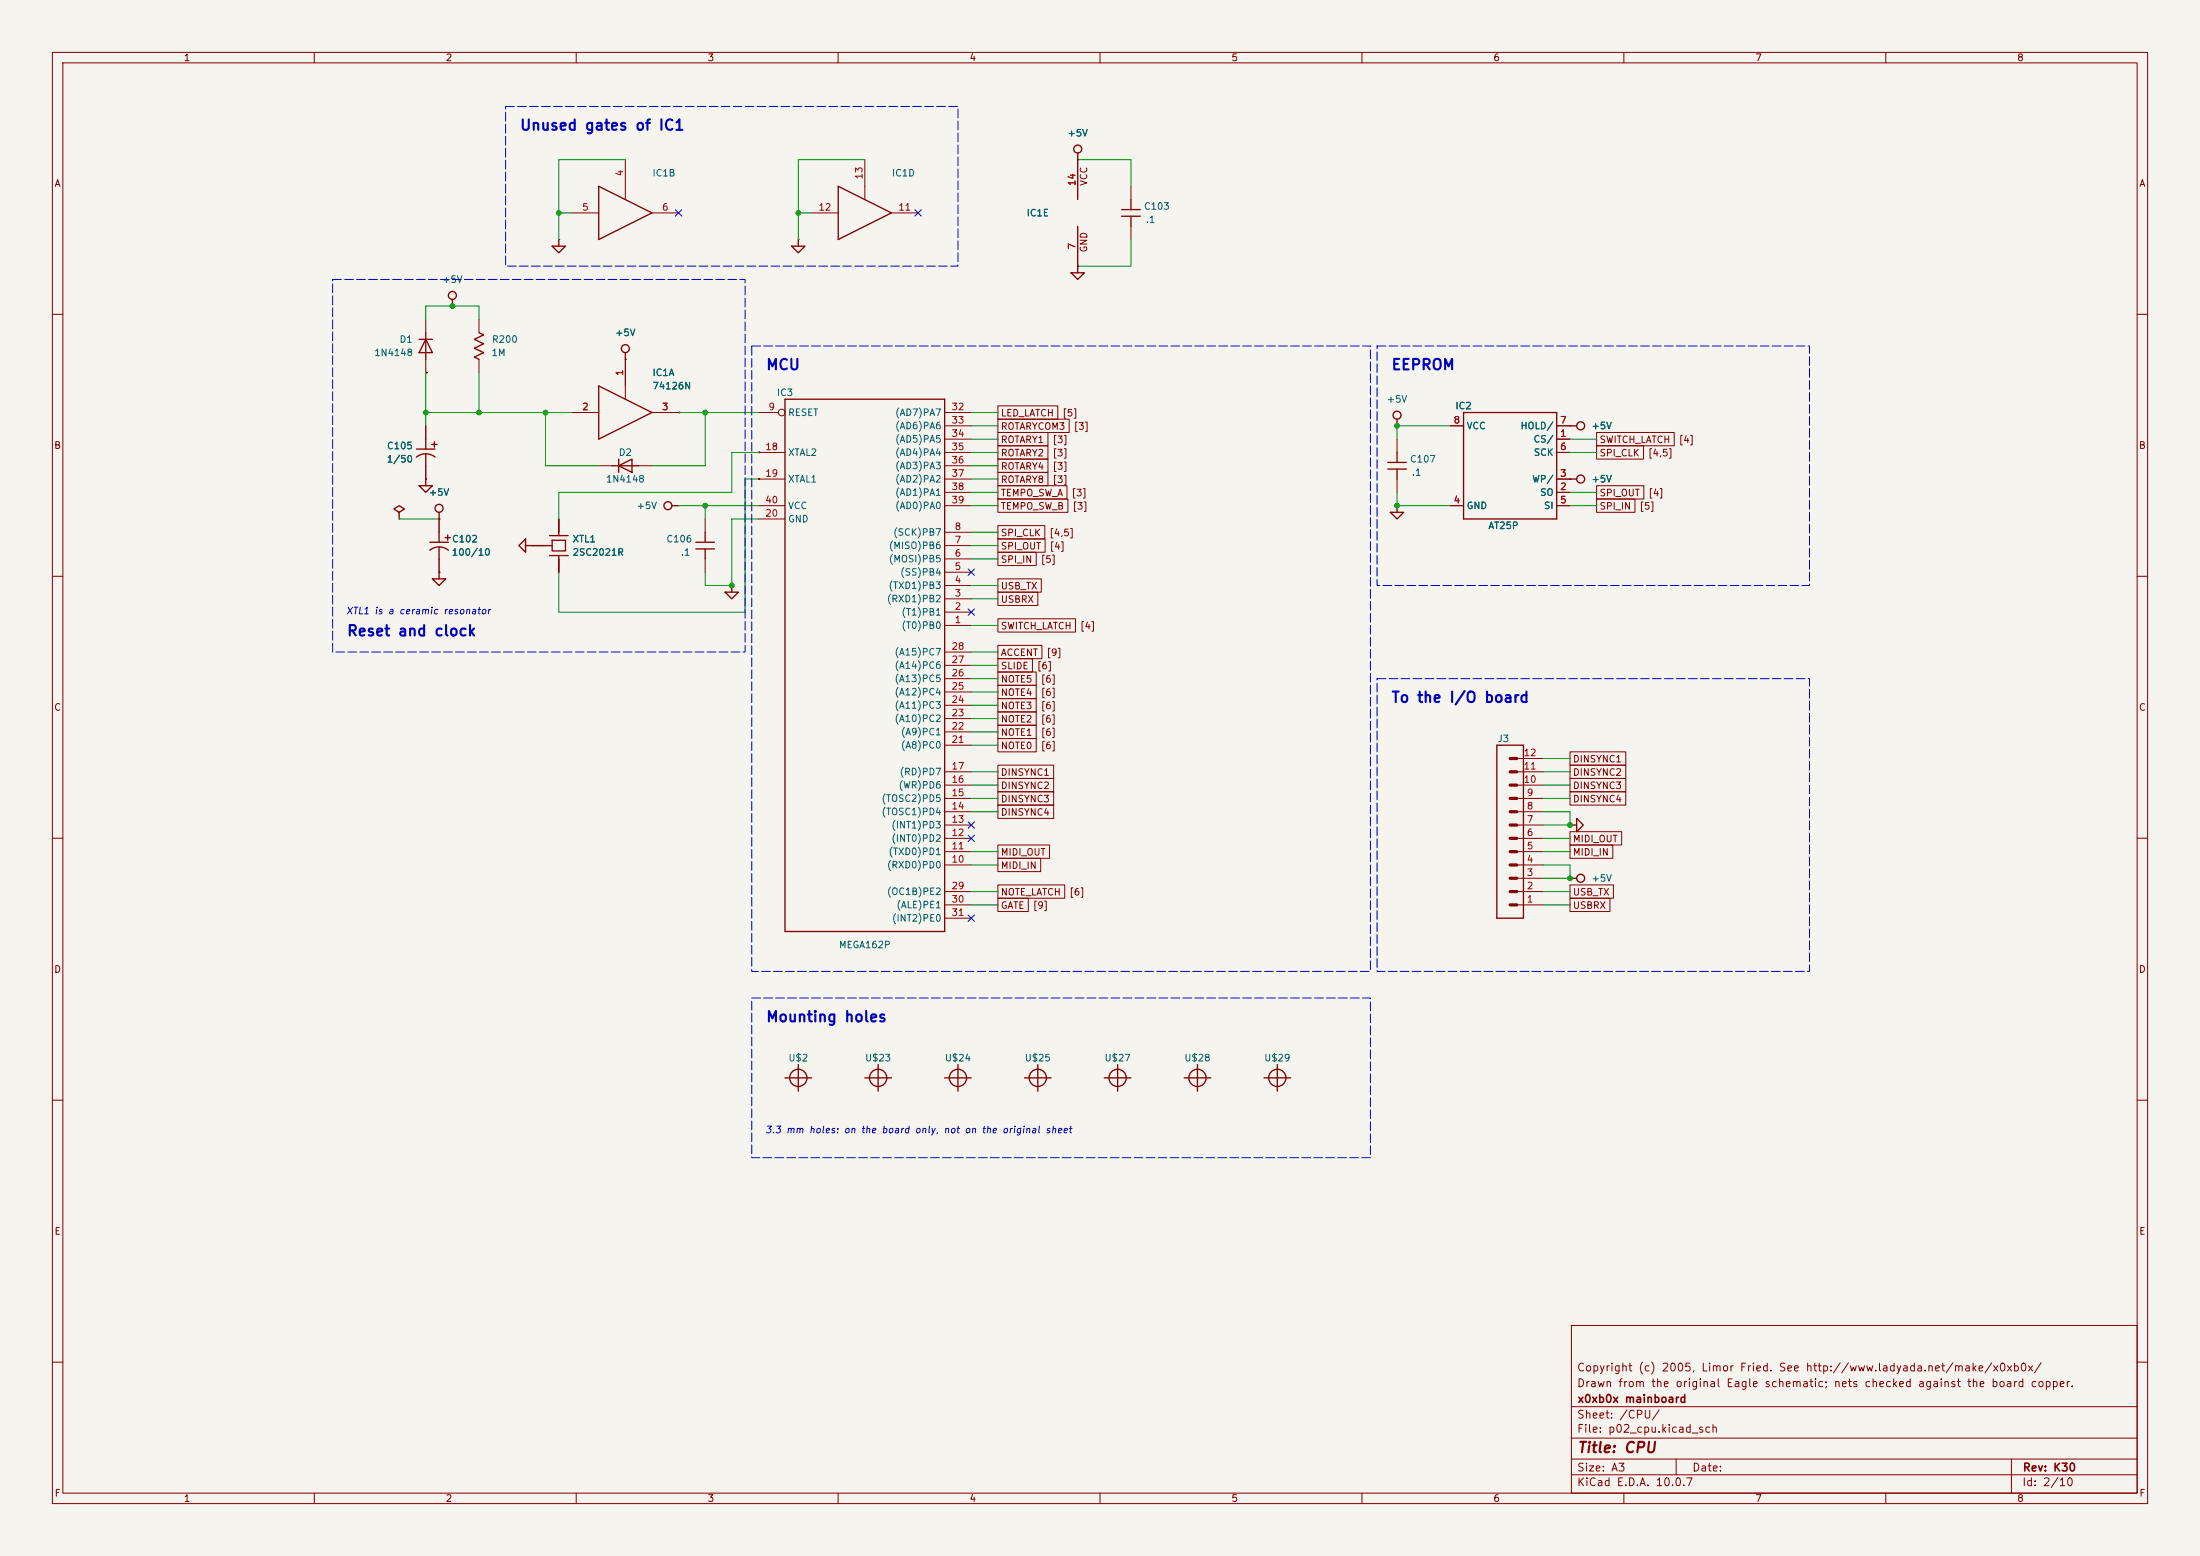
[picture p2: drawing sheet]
<svg xmlns="http://www.w3.org/2000/svg" width="420mm" height="297mm" viewBox="0 0 420 297" stroke-linecap="round" stroke-linejoin="round" font-family="sans-serif">
<path d="M0 0h420v297h-420z" fill="#f5f4ef" stroke="#f5f4ef" stroke-width=".19"/>
<g fill="none" stroke="#840000" stroke-width=".19">
<path d="M10 10h400v277h-400zM12 12h396v273h-396zM60 10v2M110 10v2M160 10v2M210 10v2M260 10v2M310 10v2M360 10v2M119.4 30.5v7.6M165.1 30.5v7.6M205.7 30.5h.1"/>
<path d="M205.7 30.5v7.6M215.9 35.6v2.5M86.4 58.4h.1M106.7 45.7h.1M109.2 40.6h5.1M124.5 40.6h5M152.4 45.7h.1M154.9 40.6h5.1M170.2 40.6h5.1M205.7 50.8h.1M205.7 43.2v7.6M215.9 43.2v2.5"/>
<path d="M10 60h2M81.3 71.1l.2 .1zM81.3 61v2.5M81.3 68.6v2.5M91.4 61v2.5M91.4 68.6v2.5M109.2 78.7h5.1M119.4 68.6h.1M119.4 68.6v7.6M124.5 78.7h5M129.5 78.7l.3 .1zM144.8 78.7h3.8"/>
<path d="M180.3 78.7h5.1M190.5 77.5h11.4v2.5h-11.4zM408 60h2M76.2 99.1h.1M81.3 91.4h.1M81.3 81.3v2.5M81.3 88.9v2.5M83.8 99.1h.1M83.8 99.1v2.5M106.7 99.1v2.5M114.3 88.9h2.5M121.9 88.9h2.6"/>
<path d="M129.5 96.5h.1M134.6 99.1v2.5M144.8 91.4l.2 .1zM144.8 86.3l.3 .1zM144.8 91.4h5.1M144.8 96.5h5.1M144.8 86.4h5.1M144.8 99.1h5.1M180.3 83.8h5.1M180.3 94h5.1M180.3 91.4h5.1M180.3 96.5h5.1"/>
<path d="M180.3 86.4h5.1M180.3 81.3h5.1M180.3 88.9h5.1M190.5 80h13.6v2.6h-13.6zM190.5 82.5h9.6v2.6h-9.6zM190.5 85.1h9.6v2.5h-9.6zM190.5 90.2h9.6v2.5h-9.6zM190.5 92.7h13.2v2.6h-13.2zM190.5 95.2h13.4v2.6h-13.4zM190.5 87.6h9.6v2.6h-9.6zM266.7 96.5h.1M266.7 81.3h.1"/>
<path d="M266.7 83.8v2.6M266.7 91.4v2.6M276.9 96.5h2.5M276.9 81.3h2.5M297.2 83.8h2.5M297.2 94h2.5M297.2 91.4h2.5M297.2 96.5h2.5M297.2 86.4h2.5M297.2 81.3h2.5M299.7 81.3h.1M299.7 91.4h.1"/>
<path d="M304.8 85.1h9v2.5h-9zM304.8 92.7h9v2.6h-9zM304.8 82.5h14.8v2.6h-14.8zM304.8 95.2h7.3v2.6h-7.3zM10 110h2M83.8 109.2h.1M83.8 106.7v2.5M101.6 104.1h.1M101.6 104.1h2.5M106.7 106.7v2.5M134.6 106.7v2.5M139.7 111.8h.1"/>
<path d="M180.3 119.4h5.1M180.3 116.8h5.1M180.3 114.3h5.1M180.3 111.8h5.1M180.3 109.2h5.1M180.3 106.7h5.1M180.3 104.1h5.1M180.3 101.6h5.1M190.5 100.3h9v2.6h-9zM190.5 110.5h8.3v2.5h-8.3zM190.5 113h7.6v2.6h-7.6zM190.5 118.1h14.8v2.6h-14.8z"/>
<path d="M190.5 102.9h9v2.5h-9zM190.5 105.4h7.3v2.6h-7.3zM408 110h2M180.3 139.7h5.1M180.3 137.2h5.1M180.3 134.6h5.1M180.3 132.1h5.1M180.3 129.5h5.1M180.3 127h5.1M180.3 124.5h5.1M190.5 130.8h7.3v2.6h-7.3zM190.5 128.3h7.3v2.5h-7.3z"/>
<path d="M190.5 138.4h7.3v2.6h-7.3zM190.5 135.9h7.3v2.5h-7.3zM190.5 123.2h8.4v2.5h-8.4zM190.5 125.7h6.6v2.6h-6.6zM190.5 133.3h7.3v2.6h-7.3zM10 160h2M180.3 157.5h5.1M180.3 154.9h5.1M180.3 152.4h5.1M180.3 149.9h5.1M180.3 147.3h5.1M180.3 142.2h5.1"/>
<path d="M190.5 148.6h10.6v2.5h-10.6zM190.5 153.7h10.6v2.5h-10.6zM190.5 146h10.6v2.6h-10.6zM190.5 141h7.3v2.5h-7.3zM190.5 151.1h10.6v2.6h-10.6zM289.6 157.5h5M289.6 154.9h5M289.6 152.4h5M289.6 149.9h5M289.6 147.3h5M289.6 144.8h5M299.7 157.5h.1"/>
<path d="M299.7 143.5h10.7v2.6h-10.7zM299.7 148.6h10.7v2.5h-10.7zM299.7 146h10.7v2.6h-10.7zM299.7 158.7h9.9v2.6h-9.9zM299.7 151.1h10.7v2.6h-10.7zM408 160h2M180.3 165.1h5.1M180.3 162.6h5.1M180.3 160h5.1M180.3 170.2h5.1M180.3 172.7h5.1M180.3 175.3h5.1"/>
<path d="M190.5 163.8h8.2v2.6h-8.2zM190.5 161.3h9.9v2.5h-9.9zM190.5 168.9h12.8v2.6h-12.8zM190.5 171.4h5.8v2.6h-5.8zM289.6 165.1h5M289.6 162.6h5M289.6 160h5M289.6 170.2h5M289.6 172.7h5M289.6 167.6h5M299.7 167.6h.1M299.7 171.4h7.6v2.6h-7.6z"/>
<path d="M299.7 168.9h8.3v2.6h-8.3zM299.7 161.3h8.2v2.5h-8.2zM10 210h2M408 210h2M300 253h108v32h-108zM10 260h2M300 278.5h108M300 274.5h108M300 268.5h108M320 278.5v3M384 278.5v6.5M408 260h2"/>
<path d="M60 285v2M110 285v2M160 285v2M210 285v2M260 285v2M300 281.5h108M310 285v2M360 285v2"/>
<circle cx="149.2" cy="78.7" r=".63"/>
</g>
<g fill="none" stroke="#840000" stroke-width=".25">
<path d="M114.3 35.6l10.2 5-10.2 5.1zM160 35.6l10.2 5-10.2 5.1zM205.7 29.2v1.3M215.9 38.1v1.9M86.4 57.2v1.2M105.4 47h2.5l-1.2 1.3zM106.7 45.7v1.3M151.1 47h2.6l-1.3 1.3zM152.4 45.7v1.3M204.5 52.1h2.5l-1.3 1.2zM205.7 50.8v1.3M214.1 40h3.6"/>
<path d="M214.1 41.3h3.6M215.9 41.3v1.9M80 64.8h2.5M81.3 64.8l1.2 2.5h-2.5zM81.3 63.5v5.1M91.4 63.5l.9 .4-1.7 .9 1.7 .8-1.7 .9 1.7 .8-1.7 .9 .8 .4M114.3 73.7l10.2 5-10.2 5.1zM119.4 67.3v1.3M149.9 76.2h30.4v101.6h-30.4zM279.4 78.7h17.8v20.4h-17.8zM76.2 97.8l1-.6-1-.7-1 .7 1 .6v1.3M79.5 87.2a2.81 2.81 0 0 1 3.6 0"/>
<path d="M79.5 85.7h3.6M80 92.7h2.5l-1.2 1.3zM81.3 83.8v1.9M81.3 86.6v2.3M81.3 91.4v1.3M82.4 84.8h1M82.9 84.3v1M83.8 97.8v1.3M106.7 99.1v3.1M116.8 88.9h5.1M118.1 88.9l2.5-1.3v2.6zM118.1 87.6v2.6"/>
<path d="M128.3 96.5h1.2M264.9 89.5h3.6M264.9 88.3h3.6M265.4 97.8h2.6l-1.3 1.3zM266.7 80v1.3M266.7 86.4v1.9M266.7 89.5v1.9M266.7 96.5v1.3M299.7 81.3h1.3M299.7 91.4h1.3M82 105a2.81 2.81 0 0 1 3.6 0M82 103.5h3.6"/>
<path d="M82.5 110.5h2.6l-1.3 1.3zM83.8 101.6v1.9M83.8 104.4v2.3M83.8 109.2v1.3M85 102.6h1M85.5 102.1v1M100.3 102.9v2.5l-1.2-1.3zM100.3 104.1h5.1M104.9 102.2h3.6M104.9 106h3.6M105.4 103.1h2.5v2.1h-2.5zM106.7 106v3.2"/>
<path d="M132.8 104.8h3.6M132.8 103.5h3.6M134.6 101.6v1.9M134.6 104.8v1.9M138.4 113h2.6l-1.3 1.3zM139.7 111.8v1.2M285.7 142.2h5.1v33.1h-5.1zM299.7 157.5h1.3M301 156.2l1.3 1.3-1.3 1.3zM299.7 167.6h1.3M149.9 205.7h5M152.4 203.2v5.1"/>
<path d="M165.1 205.7h5.1M167.6 203.2v5.1M180.3 205.7h5.1M182.9 203.2v5.1M195.6 205.7h5.1M198.1 203.2v5.1M210.8 205.7h5.1M213.4 203.2v5.1M226.1 205.7h5M228.6 203.2v5.1M241.3 205.7h5.1M243.8 203.2v5.1"/>
<circle cx="205.7" cy="28.4" r=".76"/>
<circle cx="86.4" cy="56.4" r=".76"/>
<circle cx="119.4" cy="66.5" r=".76"/>
<circle cx="266.7" cy="79.2" r=".76"/>
<circle cx="83.8" cy="97" r=".76"/>
<circle cx="127.5" cy="96.5" r=".76"/>
<circle cx="301.8" cy="81.3" r=".76"/>
<circle cx="301.8" cy="91.4" r=".76"/>
<circle cx="301.8" cy="167.6" r=".76"/>
<circle cx="152.4" cy="205.7" r="1.65"/>
<circle cx="167.6" cy="205.7" r="1.65"/>
<circle cx="182.9" cy="205.7" r="1.65"/>
<circle cx="198.1" cy="205.7" r="1.65"/>
<circle cx="213.4" cy="205.7" r="1.65"/>
<circle cx="228.6" cy="205.7" r="1.65"/>
<circle cx="243.8" cy="205.7" r="1.65"/>
</g>
<path d="M288.3 144.8h1.3M288.3 147.3h1.3M288.3 149.9h1.3M288.3 152.4h1.3M288.3 154.9h1.3M288.3 157.5h1.3M288.3 160h1.3M288.3 162.6h1.3M288.3 165.1h1.3M288.3 167.6h1.3M288.3 170.2h1.3M288.3 172.7h1.3" fill="none" stroke="#840000" stroke-width=".61"/>
<g fill="none" stroke="#009600" stroke-width=".19">
<path d="M119.4 30.5h-12.7v15.2M165.1 30.5h-12.7v15.2M205.7 30.5h10.2v5.1M106.7 40.6h2.5M152.4 40.6h2.5M215.9 45.7v5.1h-10.2M81.3 78.7h27.9M81.3 61v-2.6h10.1v2.6M81.3 71.1v10.2M91.4 71.1v7.6M104.1 78.7v10.2h10.2M129.5 78.7h15.3"/>
<path d="M134.6 78.7v10.2h-10.1M185.4 78.7h5.1M76.2 99.1h7.6M129.5 96.5h15.3M134.6 96.5v2.6M144.8 86.4h-5.1v7.6h-33v5.1M144.8 91.4h-2.6v25.4h-35.5v-7.6M144.8 99.1h-5.1v12.7h-5.1v-2.6M185.4 88.9h5.1M185.4 83.8h5.1M185.4 91.4h5.1M185.4 94h5.1"/>
<path d="M185.4 96.5h5.1M185.4 86.4h5.1M185.4 81.3h5.1M266.7 94v2.5h10.2M276.9 81.3h-10.2v2.5M299.7 83.8h5.1M299.7 94h5.1M299.7 96.5h5.1M299.7 86.4h5.1M185.4 101.6h5.1M185.4 104.1h5.1M185.4 106.7h5.1"/>
<path d="M185.4 111.8h5.1M185.4 114.3h5.1M185.4 119.4h5.1M185.4 127h5.1M185.4 124.5h5.1M185.4 129.5h5.1M185.4 132.1h5.1M185.4 134.6h5.1M185.4 137.2h5.1M185.4 139.7h5.1M185.4 149.9h5.1M185.4 147.3h5.1"/>
<path d="M185.4 152.4h5.1M185.4 154.9h5.1M185.4 142.2h5.1M294.6 154.9h5.1v2.6h-5.1M294.6 149.9h5.1M294.6 147.3h5.1M294.6 152.4h5.1M294.6 144.8h5.1M185.4 172.7h5.1M185.4 170.2h5.1M185.4 165.1h5.1M185.4 162.6h5.1"/>
<path d="M294.6 165.1h5.1v2.5h-5.1M294.6 172.7h5.1M294.6 170.2h5.1M294.6 162.6h5.1M294.6 160h5.1"/>
</g>
<g fill="none" stroke="#000084" stroke-width=".19">
<path d="M128.9 40l1.2 1.2M130.1 40l-1.2 1.2M174.7 40l1.2 1.2M175.9 40l-1.2 1.2M184.8 108.6l1.2 1.2M184.8 116.2l1.2 1.2M186 108.6l-1.2 1.2M186 116.2l-1.2 1.2M184.8 159.4l1.2 1.2M184.8 156.9l1.2 1.2M186 159.4l-1.2 1.2M186 156.9l-1.2 1.2"/>
<path d="M184.8 174.7l1.2 1.2M186 174.7l-1.2 1.2"/>
</g>
<path d="M96.5 20.3h86.4v30.5h-86.4zM63.5 53.3h78.7v71.2h-78.7zM143.5 66h118.1v119.4h-118.1zM262.9 66h82.5v45.8h-82.5zM262.9 129.5h82.5v55.9h-82.5zM143.5 190.5h118.1v30.5h-118.1z" fill="none" stroke="#0000c2" stroke-width=".19" stroke-dasharray="1.7 .6"/>
<g fill="#009600" stroke="#009600" stroke-width=".19">
<circle cx="266.7" cy="81.3" r=".46"/>
<circle cx="299.7" cy="167.6" r=".46"/>
<circle cx="299.7" cy="157.5" r=".46"/>
<circle cx="266.7" cy="96.5" r=".46"/>
<circle cx="152.4" cy="40.6" r=".46"/>
<circle cx="106.7" cy="40.6" r=".46"/>
<circle cx="86.4" cy="58.4" r=".46"/>
<circle cx="134.6" cy="78.7" r=".46"/>
<circle cx="134.6" cy="96.5" r=".46"/>
<circle cx="81.3" cy="78.7" r=".46"/>
<circle cx="139.7" cy="111.8" r=".46"/>
<circle cx="91.4" cy="78.7" r=".46"/>
<circle cx="104.1" cy="78.7" r=".46"/>
</g>
<g font-size="2" fill="#0000c2">
<text x="99.1" y="25.4">Unused gates of IC1</text>
<text x="146.1" y="71.1">MCU</text>
<text x="265.5" y="71.1">EEPROM</text>
<text x="66.1" y="121.9">Reset and clock</text>
<text x="265.5" y="134.6">To the I/O board</text>
<text x="146.1" y="195.6">Mounting holes</text>
</g>
<text font-size="2" fill="#840000" x="301" y="277.8">Title: CPU</text>
<g font-size="1.5" fill="#840000">
<text x="300.9" y="262.1">Copyright (c) 2005, Limor Fried. See http://www.ladyada.net/make/x0xb0x/</text>
<text x="300.9" y="265.1">Drawn from the original Eagle schematic; nets checked against the board copper.</text>
<text x="301" y="268.1">x0xb0x mainboard</text>
<text x="300.9" y="273.8">File: p02_cpu.kicad_sch</text>
<text x="300.9" y="271.1">Sheet: /CPU/</text>
<text x="300.9" y="281.2">Size: A3</text>
<text x="322.9" y="281.2">Date:</text>
<text x="386" y="281.2">Rev: K30</text>
<text x="300.9" y="284">KiCad E.D.A. 10.0.7</text>
<text x="385.9" y="284">Id: 2/10</text>
</g>
<g font-size="1.3" fill="#840000">
<text x="35" y="12">1</text>
<text x="85" y="12">2</text>
<text x="135" y="12">3</text>
<text x="185" y="12">4</text>
<text x="235" y="12">5</text>
<text x="285" y="12">6</text>
<text x="335" y="12">7</text>
<text x="385" y="12">8</text>
<text x="10.3" y="36">A</text>
<text x="207.9" y="35.6" transform="rotate(-90 207.9 35.6)">VCC</text>
<text x="408.3" y="36">A</text>
<text x="207.9" y="48.3" transform="rotate(-90 207.9 48.3)">GND</text>
<text x="190.9" y="79.8">LED_LATCH</text>
<text x="190.9" y="82.3">ROTARYCOM3</text>
<text x="202.7" y="79.8">[5]</text>
<text x="204.9" y="82.3">[3]</text>
<text x="10.2" y="86">B</text>
<text x="190.9" y="84.9">ROTARY1</text>
<text x="190.9" y="87.4">ROTARY2</text>
<text x="190.9" y="90">ROTARY4</text>
<text x="200.8" y="84.9">[3]</text>
<text x="200.8" y="87.4">[3]</text>
<text x="200.8" y="90">[3]</text>
<text x="305.2" y="87.4">SPI_CLK</text>
<text x="305.2" y="84.9">SWITCH_LATCH</text>
<text x="314.5" y="87.4">[4,5]</text>
<text x="320.4" y="84.9">[4]</text>
<text x="408.2" y="86">B</text>
<text x="190.9" y="92.5">ROTARY8</text>
<text x="190.9" y="95">TEMPO_SW_A</text>
<text x="200.8" y="92.5">[3]</text>
<text x="204.4" y="95">[3]</text>
<text x="305.2" y="95">SPI_OUT</text>
<text x="314.6" y="95">[4]</text>
<text x="190.9" y="97.6">TEMPO_SW_B</text>
<text x="204.6" y="97.6">[3]</text>
<text x="305.2" y="97.6">SPI_IN</text>
<text x="312.9" y="97.6">[5]</text>
<text x="190.9" y="102.7">SPI_CLK</text>
<text x="190.9" y="105.2">SPI_OUT</text>
<text x="190.9" y="107.7">SPI_IN</text>
<text x="198.6" y="107.7">[5]</text>
<text x="200.2" y="102.7">[4,5]</text>
<text x="200.3" y="105.2">[4]</text>
<text x="190.9" y="112.8">USB_TX</text>
<text x="190.9" y="115.4">USBRX</text>
<text x="190.9" y="120.4">SWITCH_LATCH</text>
<text x="190.9" y="125.5">ACCENT</text>
<text x="199.7" y="125.5">[9]</text>
<text x="206.1" y="120.4">[4]</text>
<text x="190.9" y="130.6">NOTE5</text>
<text x="190.9" y="128.1">SLIDE</text>
<text x="197.8" y="128.1">[6]</text>
<text x="198.6" y="130.6">[6]</text>
<text x="10.2" y="136">C</text>
<text x="190.9" y="133.1">NOTE4</text>
<text x="190.9" y="135.7">NOTE3</text>
<text x="198.6" y="133.1">[6]</text>
<text x="198.6" y="135.7">[6]</text>
<text x="408.2" y="136">C</text>
<text x="190.9" y="143.3">NOTE0</text>
<text x="190.9" y="140.8">NOTE1</text>
<text x="190.9" y="138.2">NOTE2</text>
<text x="198.6" y="143.3">[6]</text>
<text x="198.6" y="140.8">[6]</text>
<text x="198.6" y="138.2">[6]</text>
<text x="190.9" y="148.4">DINSYNC1</text>
<text x="300.2" y="145.8">DINSYNC1</text>
<text x="300.2" y="148.4">DINSYNC2</text>
<text x="190.9" y="150.9">DINSYNC2</text>
<text x="190.9" y="156">DINSYNC4</text>
<text x="190.9" y="153.5">DINSYNC3</text>
<text x="300.2" y="150.9">DINSYNC3</text>
<text x="300.2" y="153.5">DINSYNC4</text>
<text x="300.2" y="161.1">MIDI_OUT</text>
<text x="190.9" y="166.2">MIDI_IN</text>
<text x="190.9" y="163.6">MIDI_OUT</text>
<text x="300.2" y="163.6">MIDI_IN</text>
<text x="190.9" y="171.2">NOTE_LATCH</text>
<text x="190.9" y="173.8">GATE</text>
<text x="197.1" y="173.8">[9]</text>
<text x="204" y="171.2">[6]</text>
<text x="300.2" y="173.8">USBRX</text>
<text x="300.2" y="171.2">USB_TX</text>
<text x="10.2" y="186">D</text>
<text x="408.2" y="186">D</text>
<text x="10.3" y="236">E</text>
<text x="408.3" y="236">E</text>
<text x="10.3" y="286">F</text>
<text x="35" y="287">1</text>
<text x="85" y="287">2</text>
<text x="135" y="287">3</text>
<text x="185" y="287">4</text>
<text x="235" y="287">5</text>
<text x="285" y="287">6</text>
<text x="335" y="287">7</text>
<text x="385" y="287">8</text>
<text x="408.3" y="286">F</text>
</g>
<g font-size="1.3" fill="#006464">
<text x="203.7" y="26.4">+5V</text>
<text x="124.4" y="34">IC1B</text>
<text x="170.2" y="34">IC1D</text>
<text x="195.9" y="41.6">IC1E</text>
<text x="218.3" y="40.3">C103</text>
<text x="218.6" y="42.9">.1</text>
<text x="84.3" y="54.3">+5V</text>
<text x="76.2" y="65.7">D1</text>
<text x="93.8" y="65.7">R200</text>
<text x="117.3" y="64.5">+5V</text>
<text x="71.3" y="68.3">1N4148</text>
<text x="93.7" y="68.3">1M</text>
<text x="124.4" y="72.1">IC1A</text>
<text x="124.4" y="74.6">74126N</text>
<text x="148.2" y="75.9">IC3</text>
<text x="264.6" y="77.2">+5V</text>
<text x="150.3" y="79.7">RESET</text>
<text x="170.8" y="79.7">(AD7)PA7</text>
<text x="170.8" y="82.2">(AD6)PA6</text>
<text x="277.7" y="78.4">IC2</text>
<text x="279.9" y="82.2">VCC</text>
<text x="290.2" y="82.2">HOLD/</text>
<text x="303.7" y="82.2">+5V</text>
<text x="73.7" y="88.6">1/50</text>
<text x="73.8" y="86.1">C105</text>
<text x="118" y="87.3">D2</text>
<text x="150.3" y="87.3">XTAL2</text>
<text x="170.8" y="84.8">(AD5)PA5</text>
<text x="170.8" y="87.3">(AD4)PA4</text>
<text x="170.8" y="89.9">(AD3)PA3</text>
<text x="269.1" y="88.6">C107</text>
<text x="292.6" y="84.8">CS/</text>
<text x="292.7" y="87.3">SCK</text>
<text x="81.8" y="94.9">+5V</text>
<text x="115.6" y="92.4">1N4148</text>
<text x="150.3" y="92.4">XTAL1</text>
<text x="170.8" y="92.4">(AD2)PA2</text>
<text x="170.8" y="94.9">(AD1)PA1</text>
<text x="269.4" y="91.1">.1</text>
<text x="292.4" y="92.4">WP/</text>
<text x="293.9" y="94.9">SO</text>
<text x="303.7" y="92.4">+5V</text>
<text x="121.4" y="97.5">+5V</text>
<text x="150.3" y="100">GND</text>
<text x="150.3" y="97.5">VCC</text>
<text x="170.8" y="97.5">(AD0)PA0</text>
<text x="279.9" y="97.5">GND</text>
<text x="284" y="101.3">AT25P</text>
<text x="294.6" y="97.5">SI</text>
<text x="86.1" y="106.4">100/10</text>
<text x="86.2" y="103.8">C102</text>
<text x="109.2" y="103.8">XTL1</text>
<text x="109.2" y="106.4">2SC2021R</text>
<text x="127.1" y="103.8">C106</text>
<text x="129.8" y="106.4">.1</text>
<text x="169.6" y="107.6">(MOSI)PB5</text>
<text x="169.6" y="105.1">(MISO)PB6</text>
<text x="170.4" y="102.6">(SCK)PB7</text>
<text x="169.5" y="112.7">(TXD1)PB3</text>
<text x="171.7" y="110.2">(SS)PB4</text>
<text x="169.2" y="115.3">(RXD1)PB2</text>
<text x="172" y="117.8">(T1)PB1</text>
<text x="170.7" y="125.4">(A15)PC7</text>
<text x="172" y="120.3">(T0)PB0</text>
<text x="170.7" y="130.5">(A13)PC5</text>
<text x="170.7" y="128">(A14)PC6</text>
<text x="170.7" y="135.6">(A11)PC3</text>
<text x="170.7" y="133">(A12)PC4</text>
<text x="170.7" y="138.1">(A10)PC2</text>
<text x="171.9" y="143.2">(A8)PC0</text>
<text x="171.9" y="140.7">(A9)PC1</text>
<text x="285.8" y="142">J3</text>
<text x="171.6" y="148.3">(RD)PD7</text>
<text x="168.2" y="155.9">(TOSC1)PD4</text>
<text x="168.2" y="153.4">(TOSC2)PD5</text>
<text x="171.4" y="150.8">(WR)PD6</text>
<text x="170" y="161">(INT0)PD2</text>
<text x="170" y="158.4">(INT1)PD3</text>
<text x="169.2" y="166.1">(RXD0)PD0</text>
<text x="169.5" y="163.5">(TXD0)PD1</text>
<text x="169.2" y="171.1">(OC1B)PE2</text>
<text x="171" y="173.7">(ALE)PE1</text>
<text x="303.7" y="168.6">+5V</text>
<text x="170.2" y="176.2">(INT2)PE0</text>
<text x="160" y="181.3">MEGA162P</text>
<text x="150.4" y="202.9">U$2</text>
<text x="165" y="202.9">U$23</text>
<text x="180.3" y="202.9">U$24</text>
<text x="195.5" y="202.9">U$25</text>
<text x="210.8" y="202.9">U$27</text>
<text x="226" y="202.9">U$28</text>
<text x="241.2" y="202.9">U$29</text>
</g>
<g font-size="1.3" fill="#a90000">
<text x="119.2" y="33.8" transform="rotate(-90 119.2 33.8)">4</text>
<text x="165" y="34.4" transform="rotate(-90 165 34.4)">13</text>
<text x="205.6" y="35.6" transform="rotate(-90 205.6 35.6)">14</text>
<text x="111" y="40.5">5</text>
<text x="126.3" y="40.5">6</text>
<text x="156.1" y="40.5">12</text>
<text x="171.4" y="40.5">11</text>
<text x="205.6" y="47.7" transform="rotate(-90 205.6 47.7)">7</text>
<text x="119.2" y="71.9" transform="rotate(-90 119.2 71.9)">1</text>
<text x="111" y="78.6">2</text>
<text x="126.3" y="78.6">3</text>
<text x="146.6" y="78.6">9</text>
<text x="181.5" y="78.6">32</text>
<text x="181.5" y="81.1">33</text>
<text x="181.5" y="83.7">34</text>
<text x="277.4" y="81.1">8</text>
<text x="297.7" y="83.7">1</text>
<text x="297.7" y="81.1">7</text>
<text x="146" y="86.2">18</text>
<text x="181.5" y="86.2">35</text>
<text x="181.5" y="88.8">36</text>
<text x="297.7" y="86.2">6</text>
<text x="146" y="91.3">19</text>
<text x="181.5" y="91.3">37</text>
<text x="181.5" y="93.8">38</text>
<text x="297.7" y="93.8">2</text>
<text x="297.7" y="91.3">3</text>
<text x="146" y="98.9">20</text>
<text x="146" y="96.4">40</text>
<text x="181.5" y="96.4">39</text>
<text x="182.1" y="101.5">8</text>
<text x="277.4" y="96.4">4</text>
<text x="297.7" y="96.4">5</text>
<text x="182.1" y="106.5">6</text>
<text x="182.1" y="104">7</text>
<text x="182.1" y="111.6">4</text>
<text x="182.1" y="109.1">5</text>
<text x="182.1" y="119.2">1</text>
<text x="182.1" y="116.7">2</text>
<text x="182.1" y="114.2">3</text>
<text x="181.5" y="124.3">28</text>
<text x="181.5" y="131.9">25</text>
<text x="181.5" y="129.4">26</text>
<text x="181.5" y="126.9">27</text>
<text x="181.5" y="137">23</text>
<text x="181.5" y="134.5">24</text>
<text x="181.5" y="142.1">21</text>
<text x="181.5" y="139.6">22</text>
<text x="181.5" y="149.7">16</text>
<text x="181.5" y="147.2">17</text>
<text x="290.8" y="149.7">10</text>
<text x="290.8" y="147.2">11</text>
<text x="290.8" y="144.6">12</text>
<text x="181.5" y="154.8">14</text>
<text x="181.5" y="152.3">15</text>
<text x="291.4" y="154.8">8</text>
<text x="291.4" y="152.3">9</text>
<text x="181.5" y="159.9">12</text>
<text x="181.5" y="157.3">13</text>
<text x="291.4" y="159.9">6</text>
<text x="291.4" y="157.3">7</text>
<text x="181.5" y="165">10</text>
<text x="181.5" y="162.4">11</text>
<text x="291.4" y="167.5">3</text>
<text x="291.4" y="165">4</text>
<text x="291.4" y="162.4">5</text>
<text x="181.5" y="170">29</text>
<text x="181.5" y="172.6">30</text>
<text x="291.4" y="172.6">1</text>
<text x="291.4" y="170">2</text>
<text x="181.5" y="175.1">31</text>
</g>
<g font-size="1.3" fill="#0000c2">
<text x="66" y="117.6">XTL1 is a ceramic resonator</text>
<text x="146" y="216.6">3.3 mm holes: on the board only,</text>
<text x="180" y="216.6">not on the original sheet</text>
</g>
</svg>
